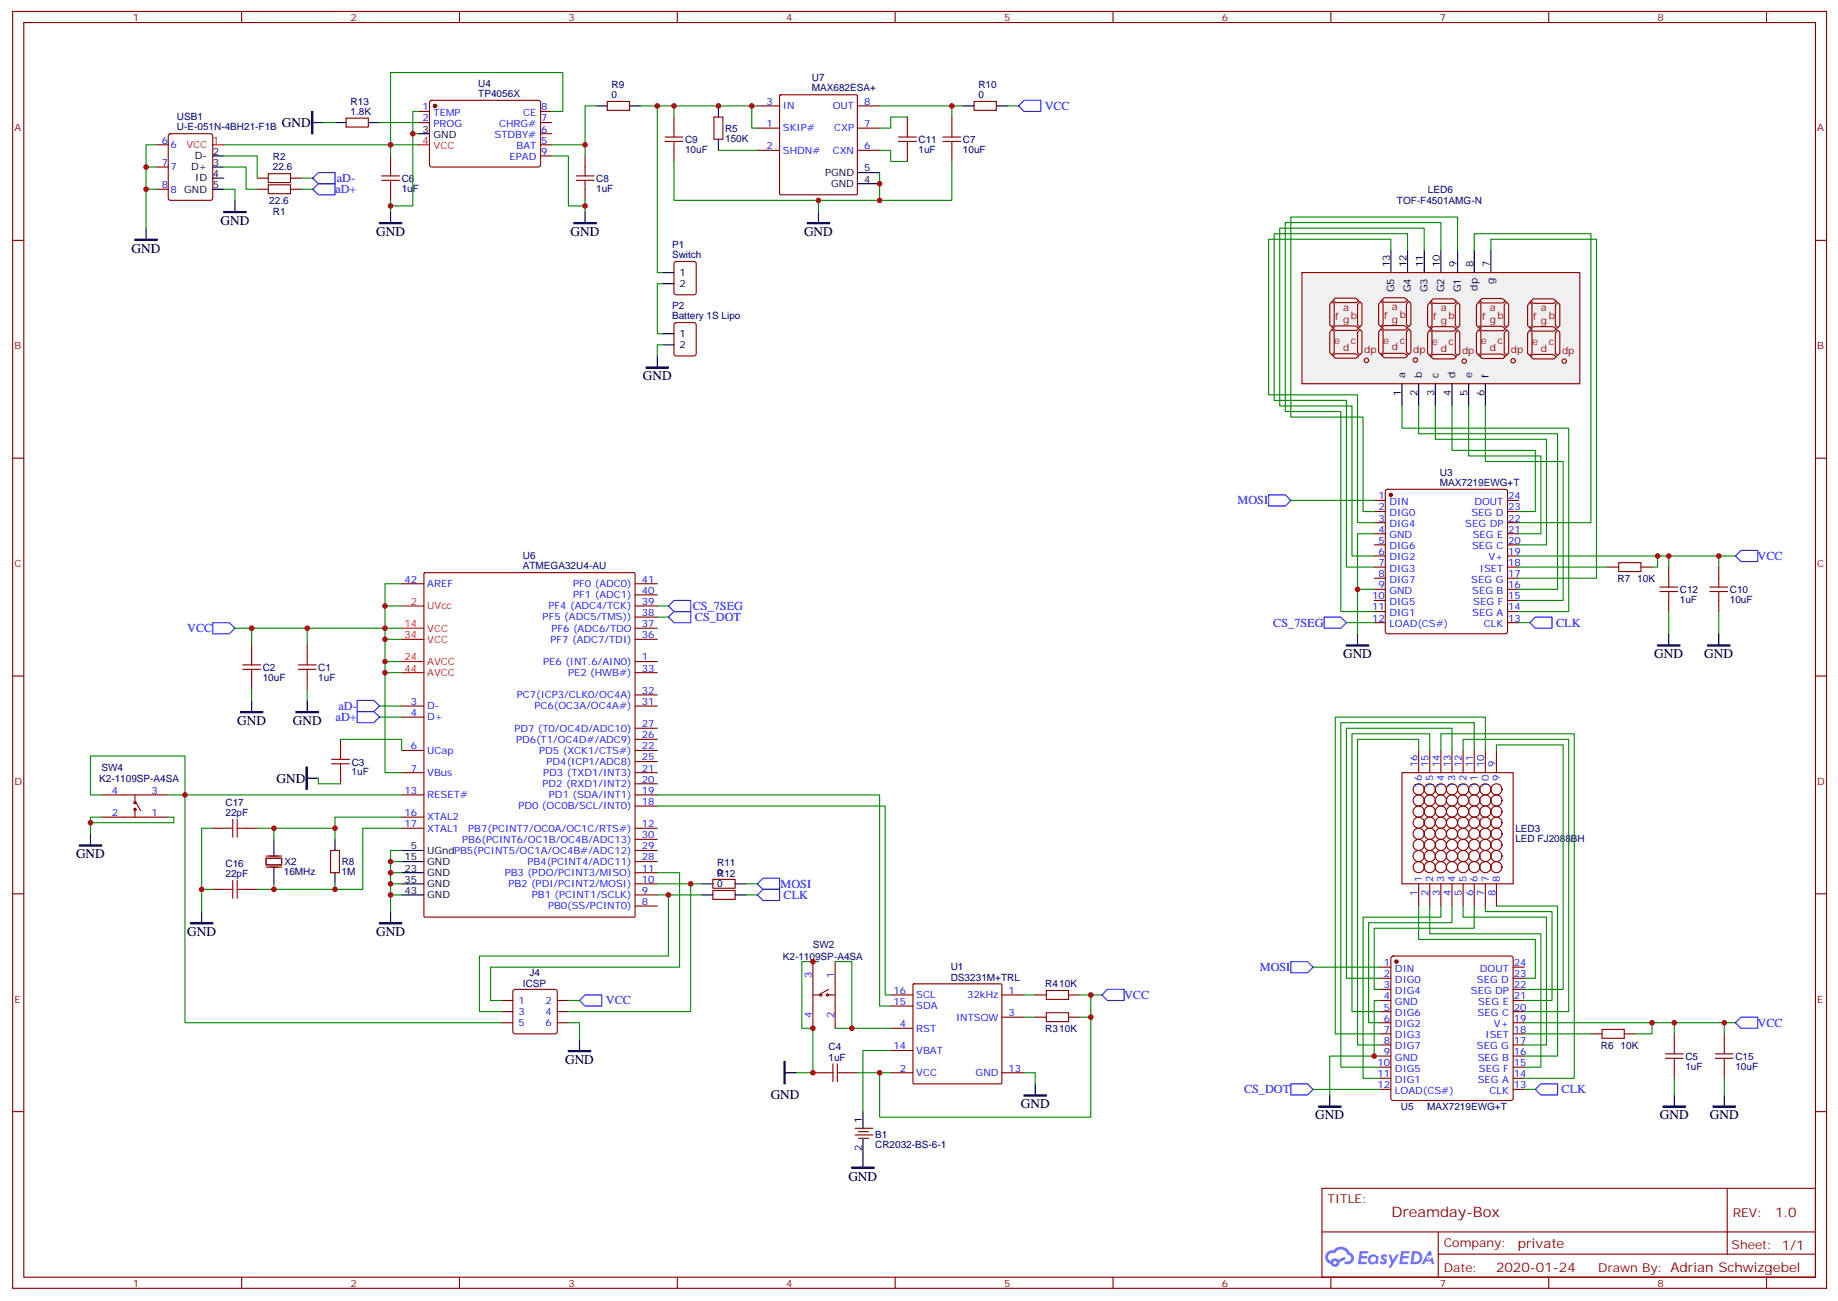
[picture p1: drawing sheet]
<svg xmlns="http://www.w3.org/2000/svg" width="583mm" height="413mm" viewBox="0 0 583 413" stroke-linecap="round" stroke-linejoin="round" font-family="sans-serif">
<g fill="none" stroke="#870000" stroke-width=".35">
<path d="M4 3.6h575.8v405.4h-575.8zM7.5 7.2h568.7v398.2h-568.7zM76.7 3.6v3.6M145.8 3.6v3.6M215 3.6v3.6M284.1 3.6v3.6M353.3 3.6v3.6M422.4 3.6v3.6M491.6 3.6v3.6M560.7 3.6v3.6M81.6 56.6h3.6M85.2 58.7h7v2.8h-7z"/>
<path d="M85.2 55.1h7v2.9h-7zM92.2 56.6h3.5M4 76.3h3.5M81.6 60.1h3.6M92.2 60.1h3.5M576.2 76.3h3.6M4 145.5h3.5M436.2 158.9h3.5M439.9 155.5l.5-.2h37.4l.5 .2 .2 .5v44.5l-.2 .5-.5 .2h-37.4l-.5-.2-.2-.5v-44.5zM478.5 158.9h3.5M576.2 145.5h3.6M436.2 162.4h3.5"/>
<path d="M436.2 165.9h3.5M436.2 169.4h3.5M436.2 173h3.5M436.2 176.5h3.5M478.5 162.4h3.5M478.5 165.9h3.5M478.5 169.4h3.5M478.5 173h3.5M478.5 176.5h3.5M436.2 180h3.5M436.2 183.6h3.5M436.2 187.1h3.5"/>
<path d="M436.2 190.6h3.5M436.2 194.1h3.5M436.2 197.7h3.5M478.5 180h3.5M478.5 183.6h3.5M478.5 187.1h3.5M478.5 190.6h3.5M478.5 194.1h3.5M478.5 197.7h3.5M4 214.6h3.5M576.2 214.6h3.6M450.3 238.2v7.1"/>
<path d="M453.8 238.2v7.1M457.3 238.2v7.1M460.9 238.2v7.1M464.4 238.2v7.1M467.9 238.2v7.1M471.5 238.2v7.1M475 238.2v7.1M445 245.3h35.3v35.3h-35.3zM4 283.7h3.5M450.3 280.6v7M453.8 280.6v7M457.3 280.6v7"/>
<path d="M460.9 280.6v7M464.4 280.6v7M467.9 280.6v7M471.5 280.6v7M475 280.6v7M576.2 283.7h3.6M258 305.3v21.1M258 315.8h2.5M262.6 315.8h2.5M263 314.1l-2.5 1.4M265.1 305.3v21.1M282.7 315.8h7.1"/>
<path d="M282.7 319.4h7.1M289.8 312.5l.3-.2h27.5l.3 .2 .1 31.2-.2 .3-27.7 .1-.3-.2zM318 315.8h7M328.6 315.8h3.5M332.1 314.4h7.1v2.9h-7.1zM339.2 315.8h3.5M264.4 337.7v5.7M265.8 337.7v5.7M282.7 326.4h7.1M282.7 333.5h7.1M318 322.9h7M328.6 322.9h3.5"/>
<path d="M332.1 321.5h7.1v2.8h-7.1zM339.2 322.9h3.5M4 352.9h3.5M258 340.5h6.4M265.8 340.5h6.3M282.7 340.5h7.1M318 340.5h7M576.2 352.9h3.6M419.6 377.2h156.6v28.2h-156.6zM548.2 377.2v20.9M419.6 391.1h156.5M456.5 398.1h119.6"/>
<path d="M456.5 391.1v14.1M76.7 405.4v3.6M145.8 405.4v3.6M215 405.4v3.6M284.1 405.4v3.6M353.3 405.4v3.6M422.4 405.4v3.6M491.6 405.4v3.6M560.7 405.4v3.6"/>
<circle cx="450.3" cy="254.1" r="1.76"/>
<circle cx="450.3" cy="250.6" r="1.76"/>
<circle cx="450.3" cy="257.6" r="1.76"/>
<circle cx="453.8" cy="254.1" r="1.76"/>
<circle cx="453.8" cy="257.6" r="1.76"/>
<circle cx="453.8" cy="250.6" r="1.76"/>
<circle cx="457.3" cy="254.1" r="1.76"/>
<circle cx="457.3" cy="257.6" r="1.76"/>
<circle cx="457.3" cy="250.6" r="1.76"/>
<circle cx="460.9" cy="257.6" r="1.76"/>
<circle cx="460.9" cy="250.6" r="1.76"/>
<circle cx="460.9" cy="254.1" r="1.76"/>
<circle cx="464.4" cy="250.6" r="1.76"/>
<circle cx="464.4" cy="257.6" r="1.76"/>
<circle cx="464.4" cy="254.1" r="1.76"/>
<circle cx="467.9" cy="250.6" r="1.76"/>
<circle cx="467.9" cy="257.6" r="1.76"/>
<circle cx="467.9" cy="254.1" r="1.76"/>
<circle cx="471.5" cy="254.1" r="1.76"/>
<circle cx="471.5" cy="257.6" r="1.76"/>
<circle cx="471.5" cy="250.6" r="1.76"/>
<circle cx="475" cy="254.1" r="1.76"/>
<circle cx="475" cy="257.6" r="1.76"/>
<circle cx="475" cy="250.6" r="1.76"/>
<circle cx="450.3" cy="275.3" r="1.76"/>
<circle cx="450.3" cy="268.2" r="1.76"/>
<circle cx="450.3" cy="271.7" r="1.76"/>
<circle cx="450.3" cy="261.2" r="1.76"/>
<circle cx="450.3" cy="264.7" r="1.76"/>
<circle cx="453.8" cy="275.3" r="1.76"/>
<circle cx="453.8" cy="271.7" r="1.76"/>
<circle cx="453.8" cy="261.2" r="1.76"/>
<circle cx="453.8" cy="264.7" r="1.76"/>
<circle cx="453.8" cy="268.2" r="1.76"/>
<circle cx="457.3" cy="268.2" r="1.76"/>
<circle cx="457.3" cy="275.3" r="1.76"/>
<circle cx="457.3" cy="271.7" r="1.76"/>
<circle cx="457.3" cy="261.2" r="1.76"/>
<circle cx="457.3" cy="264.7" r="1.76"/>
<circle cx="460.9" cy="261.2" r="1.76"/>
<circle cx="460.9" cy="275.3" r="1.76"/>
<circle cx="460.9" cy="268.2" r="1.76"/>
<circle cx="460.9" cy="264.7" r="1.76"/>
<circle cx="460.9" cy="271.7" r="1.76"/>
<circle cx="464.4" cy="264.7" r="1.76"/>
<circle cx="464.4" cy="268.2" r="1.76"/>
<circle cx="464.4" cy="275.3" r="1.76"/>
<circle cx="464.4" cy="271.7" r="1.76"/>
<circle cx="464.4" cy="261.2" r="1.76"/>
<circle cx="467.9" cy="264.7" r="1.76"/>
<circle cx="467.9" cy="261.2" r="1.76"/>
<circle cx="467.9" cy="268.2" r="1.76"/>
<circle cx="467.9" cy="275.3" r="1.76"/>
<circle cx="467.9" cy="271.7" r="1.76"/>
<circle cx="471.5" cy="275.3" r="1.76"/>
<circle cx="471.5" cy="268.2" r="1.76"/>
<circle cx="471.5" cy="271.7" r="1.76"/>
<circle cx="471.5" cy="261.2" r="1.76"/>
<circle cx="471.5" cy="264.7" r="1.76"/>
<circle cx="475" cy="264.7" r="1.76"/>
<circle cx="475" cy="271.7" r="1.76"/>
<circle cx="475" cy="268.2" r="1.76"/>
<circle cx="475" cy="275.3" r="1.76"/>
<circle cx="475" cy="261.2" r="1.76"/>
<circle cx="260.5" cy="315.8" r=".35"/>
<circle cx="262.6" cy="315.8" r=".35"/>
</g>
<circle cx="441.5" cy="157.1" r=".53" fill="#870000" stroke="#870000" stroke-width=".35"/>
<g fill="#5487ff">
<path d="M438.6 398.4a1.22 1.22 0 0 1 1.7 .3l-.4 .5a.47 .47 0 0 0-.3-.4 .47 .47 0 0 0-.5 .2l.1 .3a1.14 1.14 0 0 1 .8 1.7 1.14 1.14 0 0 1-1.9 0l-.2-.2 .5-.5 .7 .4a.29 .29 0 0 0 .3-.3 .29 .29 0 0 0-.2-.3 1.04 1.04 0 0 1-.6-1.7z"/>
<path d="M431.6 397.2h2.3l.4 .1-.2 .5-1.8 .1-.1 .9h1.5l.3 .3-.4 .4h-1.5l-.2 1.1h1.7l.2 .3-.2 .4h-2.6z"/>
<path d="M444.7 397.2l2.7 .1-.1 .5-1.8 .1-.2 .9h1.6l.3 .3-.4 .4h-1.6l-.1 1.1h1.7l.2 .3-.2 .4h-2.7z"/>
<path d="M453.5 397.2h.7l.3 1.2-.6 .3a.69 .69 0 0 0-1 .3 .69 .69 0 0 0 .4 1 .69 .69 0 0 0 .9-.6l.5-.3 .6 2.2h-.8l-.3-.9h-1.7l-.5 .9h-.8z"/>
<path d="M440.7 398.2h.8l.6 1.9 1.1-1.9h.9l-2.6 4.2h-.8l.9-1.5z"/>
<path d="M448.3 397.2l-.6 4.1h1.3a2.11 2.11 0 0 0 2.5-2.1 2.11 2.11 0 0 0-2.5-2zM449 397.9a1.43 1.43 0 0 1 1.6 1.6 1.43 1.43 0 0 1-2 1.1z"/>
<path d="M434.6 398.8a1.54 1.54 0 0 0-.1 2.1 1.54 1.54 0 0 0 2.1 .2l.7 .2 .3-2.3-.6-.3a1.49 1.49 0 0 0-2.4 .1zM434.8 399.8a.95 .95 0 0 1 1.9 0 .95 .95 0 0 1-1.9 0z"/>
<path d="M421.3 397.5a2.18 2.18 0 0 0 1.1 3.8 1.44 1.44 0 0 0 1.6 .9 1.44 1.44 0 0 0 1.2-1.5l2-1-.5-.8-1.9 1a1.47 1.47 0 0 0-2.4 .5 1.39 1.39 0 0 1-.7-2 1.39 1.39 0 0 1 2-.5 2.12 2.12 0 0 1 2.2-1.3 2.12 2.12 0 0 1 1.8 1.7 1.14 1.14 0 0 1 1.1 1.4 1.14 1.14 0 0 1-1.6 .8 .43 .43 0 0 0-.5 .3 .43 .43 0 0 0 .4 .5 1.98 1.98 0 0 0 2.5-1.2 1.98 1.98 0 0 0-1.2-2.5 3.1 3.1 0 0 0-5.3-.7l-.9 .1zM423.2 400.8a.55 .55 0 0 1 1.1 0 .55 .55 0 0 1-1.1 0z"/>
<circle cx="453.5" cy="399.3" r=".26"/>
</g>
<g fill="none" stroke="#870000" stroke-width=".35">
<path d="M132.8 35.4h3.5M132.8 38.9h3.5M136.5 32.1l.5-.2h34.2l.4 .7-.1 20-.6 .4h-34.2l-.4-.7v-19.7zM171.6 35.4h3.5M171.6 38.9h3.5M213.9 37.1v6.4M226.6 37.1h2.8v7.1h-2.8zM240.4 33.6h7M247.5 30.3l.3-.2h24l.3 .2v31.2l-.2 .3h-24.1l-.3-.1zM272.1 33.6h7.1M288 37.1v6.4M121.1 57.3h5.7"/>
<path d="M121.1 55.8h5.7M124 49.5v6.3M124 57.3v6.3M171.6 46h3.5M171.6 42.4h3.5M171.6 49.5h3.5M182.9 57.3h5.6M182.9 55.8h5.6M185.7 49.5v6.3M185.7 57.3v6.3M211.1 44.9h5.6M211.1 43.5h5.6"/>
<path d="M213.9 44.9v6.4M240.4 40.7h7M240.4 47.7h7M272.1 40.7h7.1M272.1 47.7h7.1M285.2 44.9h5.6M285.2 43.5h5.6M288 44.9v6.4M214.2 83.2l.4-.2h5.7l.6 .4 .1 9.5-.5 .6-5.9 .1-.6-.5-.1-9.4zM214.2 102.6l.4-.2h5.7l.6 .4 .1 9.5-.5 .6-5.9 .1-.6-.5-.1-9.4zM526.8 187.8h5.7M526.8 186.4h5.7"/>
<path d="M529.7 180v6.4M529.7 187.8v6.3M437.9 307h3.6M437.9 310.6h3.6M437.9 314.1h3.6M437.9 317.6h3.6M441.7 303.7l.5-.2h37.4l.5 .2 .2 .5v44.5l-.3 .4-.4 .3h-37.4l-.5-.3-.2-.4v-44.5zM480.3 307h3.5M480.3 310.6h3.5M480.3 314.1h3.5M480.3 317.6h3.5M437.9 321.1h3.6"/>
<path d="M437.9 324.7h3.6M437.9 328.2h3.6M437.9 331.7h3.6M437.9 335.2h3.6M437.9 338.8h3.6M480.3 321.1h3.5M480.3 324.7h3.5M480.3 328.2h3.5M480.3 331.7h3.5M480.3 335.2h3.5M480.3 338.8h3.5M528.6 336h5.6"/>
<path d="M528.6 334.5h5.6M531.4 328.2v6.3M531.4 336v6.3M437.9 342.3h3.6M437.9 345.8h3.6M480.3 342.3h3.5M480.3 345.8h3.5"/>
</g>
<g fill="#870000" stroke="#870000" stroke-width=".35">
<circle cx="443.2" cy="305.3" r=".53"/>
<circle cx="138.1" cy="33.6" r=".53"/>
</g>
<path d="M228 33.6v3.5M132.8 42.4h3.5M228 44.2v3.5M272.1 58.3h7.1M272.1 54.8h7.1M210.4 86.5h3.5M210.4 90.1h3.5M210.4 105.9h3.5M210.4 109.5h3.5" fill="none" stroke="#000" stroke-width=".35"/>
<path d="M132.8 46h3.5" fill="none" stroke="#f00" stroke-width=".35"/>
<path d="M413.2 86.5h88.2v35.3h-88.2z" fill="#f0f0f0" stroke="#870000" stroke-width=".35"/>
<g fill="none" stroke="#870000" stroke-width=".35">
<path d="M422.8 95.7l.7 .7v6.7l-.7 .7-.7-.7v-6.3zM423.1 95.4l.7-.7h6.4l1 .7-.7 .7h-6.7zM431.6 95.7l.7 .7v6.7l-.7 .7-.7-.7v-6.3zM438.3 95.6l.7 .7v6.7l-.7 .7-.7-.7v-6.4zM438.6 95.2l.7-.7h6.4l1.1 .7-.7 .7h-6.8zM447.1 95.6l.7 .7v6.7l-.7 .7-.7-.7v-6.4zM453.8 95.9l.7 .7v6.7l-.7 .8-.7-.8v-6.3zM454.2 95.6l.7-.7h6.3l1.1 .7-.7 .7h-6.7zM462.6 95.9l.7 .7v6.7l-.7 .8-.7-.8v-6.3zM469.3 95.8l.7 .7v6.7l-.7 .7-.7-.7v-6.3zM469.7 95.5l.7-.7h6.3l1.1 .7-.7 .7h-6.7zM478.2 95.8l.7 .7v6.7l-.7 .7-.8-.7v-6.3z"/>
<path d="M485.6 95.9l.7 .7v6.7l-.7 .8-.7-.8v-6.3zM485.9 95.6l.7-.7h6.4l1 .7-.7 .7h-6.7zM494.4 95.9l.7 .7v6.7l-.7 .8-.7-.8v-6.3zM422.8 104.5l.7 .7v6.7l-.7 .7-.7-.7v-6.3zM423.1 104.2l.7-.7h6.4l1 .7-.7 .7h-6.7zM423.1 113l.7-.7h6.4l1 .7-.7 .7h-6.7zM431.6 104.5l.7 .7v6.7l-.7 .7-.7-.7v-6.3zM438.3 104.4l.7 .7v6.7l-.7 .7-.7-.7v-6.3zM438.6 104.1l.7-.8h6.4l1.1 .8-.7 .7h-6.8zM439.3 112.2h6.4l1.1 .7-.7 .7h-6.8l-.7-.7zM447.1 104.4l.7 .7v6.7l-.7 .7-.7-.7v-6.3zM453.8 104.8l.7 .7v6.7l-.7 .7-.7-.7v-6.4z"/>
<path d="M454.2 104.4l.7-.7h6.3l1.1 .7-.7 .7h-6.7zM454.2 113.2l.7-.7h6.3l1.1 .7-.7 .7h-6.7zM462.6 104.8l.7 .7v6.7l-.7 .7-.7-.7v-6.4zM469.3 104.6l.7 .7v6.7l-.7 .8-.7-.8v-6.3zM469.7 104.3l.7-.7h6.3l1.1 .7-.7 .7h-6.7zM469.7 113.1l.7-.7h6.3l1.1 .7-.7 .7h-6.7zM478.2 104.6l.7 .7v6.7l-.7 .8-.8-.8v-6.3zM485.6 104.8l.7 .7v6.7l-.7 .7-.7-.7v-6.4zM485.9 104.4l.7-.7h6.4l1 .7-.7 .7h-6.7zM485.9 113.2l.7-.7h6.4l1 .7-.7 .7h-6.7zM494.4 104.8l.7 .7v6.7l-.7 .7-.7-.7v-6.4z"/>
</g>
<g fill="#f0f0f0" stroke="#870000" stroke-width=".35">
<circle cx="433.7" cy="114.4" r=".71"/>
<circle cx="449.2" cy="114.3" r=".71"/>
<circle cx="464.7" cy="114.6" r=".71"/>
<circle cx="480.3" cy="114.5" r=".71"/>
<circle cx="496.5" cy="114.6" r=".71"/>
</g>
<g fill="none" stroke="#000" stroke-width=".35">
<path d="M99.3 38.9h3.5M106.3 38.9h3.6M116.9 38.9h3.5M189.2 33.6h3.6M199.8 33.6h3.5M305.6 33.6h3.6M316.2 33.6h3.6M67.5 49.5h3.5M67.5 53h3.5M67.5 56.6h3.5M46.4 72.4v3.6M67.5 60.1h3.5"/>
<path d="M74.6 63.6v3.5M124 67.1v3.6M185.7 67.1v3.6M259.8 67.1v3.6M441.5 79.5v7M446.8 79.5v7M452 79.5v7M457.3 79.5v7M462.6 79.5v7M467.9 79.5v7M473.2 79.5v7M208.6 113v3.5"/>
<path d="M445 121.8v7.1M450.3 121.8v7.1M455.6 121.8v7.1M460.9 121.8v7.1M466.2 121.8v7.1M471.5 121.8v7.1M430.9 201.2v3.5M529.7 201.2v3.5M545.5 201.2v3.5M79.9 222.4v3.5M97.5 222.4v3.5M97.5 247.1h3.5"/>
<path d="M28.7 264.7v3.5M86.9 266.5v5.2M86.9 275.3v5.3M106.3 266.5v3.5M106.3 277v3.6M127.5 277h7M127.5 273.5h7M127.5 270h7M64 289.4v3.5M124 289.4v3.5M127.5 280.6h7M127.5 284.1h7"/>
<path d="M222.7 280.6h3.6M222.7 284.1h3.6M233.3 280.6h3.6M233.3 284.1h3.6M183.9 330v3.5M249.2 340.5h3.5M273.9 352.9v5.3M328.6 344.1v3.5M422.1 347.6v3.5M531.4 347.6v3.5M547.3 347.6v3.5M273.9 361.7v8.8"/>
</g>
<g fill="none" stroke="#870000" stroke-width=".35">
<path d="M109.9 37.5h7v2.8h-7zM192.8 32.2h7v2.8h-7zM302.1 37.1v6.4M309.2 32.2h7v2.8h-7zM49.9 46h3.5M49.9 53h3.5M53.6 42.6l.5-.2h12.7l.7 .5v20l-.4 .7h-13l-.6-.5-.1-20zM299.3 44.9h5.6M299.3 43.5h5.6M302.1 44.9v6.4M49.9 60.1h3.5M513.8 178.6h7v2.8h-7z"/>
<path d="M127.5 185.3h7M134.6 182l.3-.2h66.3l.3 .2 .1 108.8-.2 .3h-66.5l-.3-.1zM201.6 185.3h7M201.6 188.8h7M201.6 192.4h7M201.6 195.9h7M201.6 199.4h7M510.3 180h3.5M520.8 180h3.6M542.7 187.8h5.7M542.7 186.4h5.7M545.5 180v6.4"/>
<path d="M545.5 187.8v6.3M77 212.5h5.7M77 211.1h5.7M79.9 204.7v6.4M79.9 212.5v6.3M94.7 212.5h5.6M94.7 211.1h5.6M97.5 204.7v6.4M97.5 212.5v6.3M201.6 213.5h7M201.6 210h7M201.6 203h7"/>
<path d="M108.1 234.7v6.4M127.5 224.1h7M127.5 238.2h7M127.5 227.6h7M201.6 224.1h7M201.6 220.6h7M201.6 238.2h7M201.6 234.7h7M201.6 231.2h7M32.2 252.3h21.2M32.2 259.4h21.2M42.8 252.3v2.5"/>
<path d="M42.8 256.9v2.5M43.2 254.8l1.4 2.5M105.3 241.1h5.6M105.3 242.5h5.6M108.1 242.5v6.3M127.5 252.3h7M127.5 245.3h7M127.5 259.4h7M201.6 255.9h7M201.6 252.3h7M201.6 248.8h7M201.6 245.3h7"/>
<path d="M201.6 241.8h7M67.5 262.9h3.5M78.1 262.9h3.5M104.9 270h2.8v7h-2.8zM127.5 262.9h7M201.6 262.9h7M201.6 277h7M201.6 273.5h7M201.6 270h7M201.6 266.5h7M226.3 279.2h7v2.8h-7zM67.5 282.3h3.5"/>
<path d="M78.1 282.3h3.5M201.6 287.6h7M201.6 284.1h7M201.6 280.6h7M226.3 282.7h7v2.8h-7zM159.2 317.6h3.6M163 314.3l.5-.2h12.7l.5 .2 .2 .5v12.7l-.3 .5-.4 .2h-12.7l-.5-.2-.2-.5v-12.7zM176.9 317.6h3.5M159.2 321.1h3.6M159.2 324.7h3.6M176.9 321.1h3.5M176.9 324.7h3.5"/>
<path d="M505 328.2h3.5M508.5 326.8h7v2.8h-7zM515.5 328.2h3.6M544.5 336h5.6M544.5 334.5h5.6M547.3 328.2v6.3M547.3 336v6.3M271.4 358.2h5.7M272.5 359.2h3.2M271.4 360.3h5.7M272.5 361.4h3.2"/>
<circle cx="42.8" cy="254.8" r=".35"/>
<circle cx="42.8" cy="256.9" r=".35"/>
</g>
<path d="M67.5 46h3.5M127.5 192.4h7M127.5 199.4h7M127.5 203h7M127.5 210h7M127.5 213.5h7" fill="none" stroke="#f00" stroke-width=".35"/>
<path d="M71 262.9h2.9M73.9 260.1v5.6M73.9 279.5v5.7M75.3 260.1v5.6M75.3 279.5v5.7M75.3 262.9h2.8M71 282.3h2.9M75.3 282.3h2.8" fill="none" stroke="#a10000" stroke-width=".35"/>
<path d="M84.5 272.5h4.9v2.1h-4.9zM84.5 275.3h4.9M84.5 271.7h4.9" fill="none" stroke="#871200" stroke-width=".35"/>
<g fill="#000" stroke="#000" stroke-width=".35">
<path d="M98.9 35.4h.4v7h-.4zM42.8 76h7.1v.3h-7.1zM71 67.1h7.1v.4h-7.1zM120.4 70.7h7.1v.3h-7.1zM182.2 70.7h7v.3h-7zM256.3 70.7h7v.3h-7zM205.1 116.5h7.1v.4h-7.1zM427.4 204.7h7v.4h-7zM526.1 204.7h7.1v.4h-7.1zM542 204.7h7.1v.4h-7.1zM76.3 225.9h7.1v.3h-7.1zM94 225.9h7v.3h-7z"/>
<path d="M97.2 243.5h.3v7.1h-.3zM25.2 268.2h7v.4h-7zM60.5 292.9h7v.4h-7zM120.4 292.9h7.1v.4h-7.1zM180.4 333.5h7.1v.3h-7.1zM248.8 337h.4v7.1h-.4zM325 347.6h7.1v.3h-7.1zM418.5 351.1h7.1v.4h-7.1zM527.9 351.1h7.1v.4h-7.1zM543.8 351.1h7v.4h-7zM270.4 370.5h7v.4h-7z"/>
</g>
<g fill="none" stroke="#00f" stroke-width=".35">
<path d="M323.3 33.6l1.7-1.7h5.3v3.5h-5.3zM101 54.8h5.3v3.5h-5.3l-1.7-1.7zM101 58.3h5.3v3.5h-5.3l-1.7-1.7zM402.7 157.1h5.3l1.7 1.8-1.7 1.7h-5.3zM550.8 176.5l1.8-1.8h5.3v3.6h-5.3zM67.5 197.7h5.3l1.8 1.7-1.8 1.8h-5.3zM212.2 192.4l1.7-1.8h5.3v3.5h-5.3zM213.9 194.1h5.3v3.6h-5.3l-1.7-1.8zM420.3 195.9h5.3l1.8 1.8-1.8 1.7h-5.3zM485.6 197.7l1.7-1.8h5.3v3.5h-5.3zM113.4 225.9h5.3l1.7 1.7-1.7 1.8h-5.3zM113.4 222.4h5.3l1.7 1.7-1.7 1.8h-5.3z"/>
<path d="M240.4 280.6l1.7-1.8h5.3v3.5h-5.3zM240.4 284.1l1.7-1.8h5.3v3.6h-5.3zM183.9 317.6l1.8-1.8h5.3v3.6h-5.3zM351.5 314.1h5.3v3.5h-5.3l-1.8-1.8zM409.7 305.3h5.3l1.8 1.7-1.8 1.8h-5.3zM550.8 324.7l1.8-1.8h5.3v3.5h-5.3zM409.7 344.1h5.3l1.8 1.7-1.8 1.8h-5.3zM487.3 345.8l1.8-1.7h5.3v3.5h-5.3z"/>
</g>
<g fill="none" stroke="#008700" stroke-width=".35">
<path d="M102.8 38.9h3.5M120.4 38.9h12.4M132.8 35.4h-1.8v7M175.1 35.4h3.5v-12.4h-54.6v23h-53M189.2 33.6h-3.5v12.4M203.3 33.6h5.3M213.9 33.6h-5.3v52.9h1.8M238.6 33.6h-24.7v3.5M240.4 33.6h-1.8v7.1h1.8M279.2 33.6h22.9v3.5M288 37.1h-5.3v3.6h-3.5M302.1 33.6h3.5"/>
<path d="M319.8 33.6h3.5M46.4 53h3.5M49.9 46h-3.5v26.4M71 49.5h10.6v7.1M71 53h7.1v7.1h3.5M95.7 56.6h3.6M132.8 46h-8.8v3.5M132.8 42.4h-1.8v23h-7M175.1 46h10.6v3.5M175.1 49.5h5.3v15.9h5.3M213.9 51.3v12.3h88.2v-12.3M228 47.7h12.4"/>
<path d="M279.2 54.8v8.8M279.2 47.7h3.5v3.6h5.3M46.4 60.1h3.5M71 60.1h3.6v3.5M95.7 60.1h3.6M124 63.6v3.5M185.7 63.6v3.5M259.8 63.6v3.5M441.5 79.5v-3.5h-38.8v49.3h28.2v40.6h5.3M446.8 79.5v-5.3h-42.4v52.9h23v52.9h8.8M452 79.5v-7.1h-45.8v56.5h22.9v47.6h7.1M457.3 79.5v-8.8h-49.3v59.9h17.6v63.5h10.6"/>
<path d="M462.6 79.5v-10.6h-52.9v63.5h22.9v30h3.6M467.9 79.5v-5.3h37.1v91.7h-23M473.2 79.5v-3.5h33.5v107.6h-24.7M210.4 90.1h-1.8v15.8h1.8M210.4 109.5h-1.8v3.5M445 128.9v7h52.9v58.2h-15.9M450.3 128.9v8.8h44.1v49.4h-12.4M455.6 128.9v10.6h35.3v33.5h-8.9M460.9 128.9v14.1h26.4v19.4h-5.3M466.2 128.9v15.8h22.9v24.7h-7.1M471.5 128.9v17.6h24.6v44.1h-14.1M409.7 158.9h26.5"/>
<path d="M436.2 169.4h-5.3v17.7M482 176.5h47.7v3.5M526.1 176.5v3.5h-1.7M529.7 176.5h15.8v3.5M545.5 176.5h5.3M74.6 199.4h5.3M97.5 199.4h-17.6v5.3M127.5 199.4h-30v5.3M127.5 192.4h-5.3v10.6h5.3M127.5 185.3h-5.3v7.1M208.6 192.4h3.6M208.6 195.9h3.6"/>
<path d="M427.4 197.7h8.8M436.2 187.1h-5.3v14.1M482 197.7h3.6M482 180h28.3M529.7 194.1v7.1M545.5 194.1v7.1M79.9 218.8v3.6M97.5 218.8v3.6M122.2 203v7h5.3M122.2 210v3.5h5.3M122.2 213.5v31.8h5.3M108.1 234.7h19.4v3.5"/>
<path d="M120.4 224.1h7.1M120.4 227.6h7.1M450.3 238.2v-3.5h-19.4v97h7M453.8 238.2v-5.3h-24.7v88.2h8.8M457.3 238.2v-5.3h42.4v109.4h-15.9M460.9 238.2v-7h-33.5v79.4h10.5M464.4 238.2v-3.5h33.5v86.4h-14.1M467.9 238.2v-8.8h-42.3v109.4h12.3M471.5 238.2v-10.6h-47.7v100.6h14.1M475 238.2v-1.7h21.1v77.6h-12.3M32.2 252.3h-3.5v-12.3h30v84.7h100.5M32.2 259.4h-3.5v5.3"/>
<path d="M53.4 259.4h1.8v1.8h-26.5M53.4 252.3h74.1M101 247.1v1.7h7.1M127.5 259.4h-21.2v7.1M208.6 255.9h72.4v59.9h1.7M208.6 252.3h70.6v67.1h3.5M67.5 262.9h-3.5v19.4h3.5M81.6 262.9h24.7M86.9 262.9v3.6M127.5 277h-3.5v3.6M127.5 273.5h-3.5v3.5M127.5 270h-3.5v3.5"/>
<path d="M127.5 262.9h-12.4v19.4h-8.8v-1.7M208.6 277h7.1v30h-60v10.6h3.5M64 282.3v7.1M86.9 280.6v1.7h-5.3M86.9 282.3h19.4M127.5 284.1h-3.5v5.3M127.5 280.6h-3.5v3.5M208.6 280.6h14.1M208.6 284.1h14.1M212.2 284.1v19.4h-60v17.6h7M219.2 280.6v40.5h-38.8M236.9 280.6h3.5"/>
<path d="M236.9 284.1h3.5M450.3 287.6v10.6h37v12.4h-3.5M453.8 287.6v8.8h35.3v42.4h-5.3M457.3 287.6v3.5h-24.7v51.2h5.3M460.9 287.6v5.3h-26.5v31.8h3.5M464.4 287.6v3.5h26.5v40.6h-7.1M467.9 287.6v7.1h-31.7v19.4h1.7M471.5 287.6v1.8h21.1v28.2h-8.8M475 287.6h19.4v47.6h-10.6M180.4 317.6h3.5M259.8 305.3h-5.3v21.1h3.5v14.1h-5.3M265.1 305.3h5.3v21.1"/>
<path d="M325 315.8h3.6M342.7 315.8h3.5v7.1h-3.5M346.2 315.8h3.5M416.8 307h21.1M437.9 317.6h-1.7v17.6M180.4 324.7h3.5v5.3M265.1 326.4h17.6M282.7 333.5h-8.8v19.4M325 322.9h3.6M346.2 322.9v31.7h-67v-14.1h-7.1M437.9 335.2h-15.8v12.4M483.8 324.7h63.5v3.5"/>
<path d="M483.8 328.2h21.2M524.4 324.7v3.5h-5.3M531.4 324.7v3.5M547.3 324.7h3.5M279.2 340.5h3.5M325 340.5h3.6v3.6M416.8 345.8h21.1M483.8 345.8h3.5M531.4 342.3v5.3M547.3 342.3v5.3"/>
</g>
<g fill="#c00">
<circle cx="46.4" cy="60.1" r=".88"/>
<circle cx="86.9" cy="262.9" r=".88"/>
<circle cx="106.3" cy="262.9" r=".88"/>
<circle cx="58.7" cy="252.3" r=".88"/>
<circle cx="28.7" cy="261.2" r=".88"/>
<circle cx="547.3" cy="324.7" r=".88"/>
<circle cx="270.4" cy="326.4" r=".88"/>
<circle cx="526.1" cy="176.5" r=".88"/>
<circle cx="524.4" cy="324.7" r=".88"/>
<circle cx="122.2" cy="213.5" r=".88"/>
<circle cx="122.2" cy="210" r=".88"/>
<circle cx="122.2" cy="203" r=".88"/>
<circle cx="124" cy="277" r=".88"/>
<circle cx="124" cy="284.1" r=".88"/>
<circle cx="212.2" cy="284.1" r=".88"/>
<circle cx="436.2" cy="335.2" r=".88"/>
<circle cx="529.7" cy="176.5" r=".88"/>
<circle cx="208.6" cy="33.6" r=".88"/>
<circle cx="213.9" cy="33.6" r=".88"/>
<circle cx="228" cy="33.6" r=".88"/>
<circle cx="346.2" cy="315.8" r=".88"/>
<circle cx="185.7" cy="65.4" r=".88"/>
<circle cx="131" cy="42.4" r=".88"/>
<circle cx="124" cy="46" r=".88"/>
<circle cx="531.4" cy="324.7" r=".88"/>
<circle cx="124" cy="65.4" r=".88"/>
<circle cx="259.8" cy="63.6" r=".88"/>
<circle cx="279.2" cy="63.6" r=".88"/>
<circle cx="279.2" cy="58.3" r=".88"/>
<circle cx="238.6" cy="33.6" r=".88"/>
<circle cx="185.7" cy="46" r=".88"/>
<circle cx="302.1" cy="33.6" r=".88"/>
<circle cx="279.2" cy="340.5" r=".88"/>
<circle cx="346.2" cy="322.9" r=".88"/>
<circle cx="430.9" cy="187.1" r=".88"/>
<circle cx="219.2" cy="280.6" r=".88"/>
<circle cx="97.5" cy="199.4" r=".88"/>
<circle cx="124" cy="280.6" r=".88"/>
<circle cx="124" cy="273.5" r=".88"/>
<circle cx="122.2" cy="199.4" r=".88"/>
<circle cx="79.9" cy="199.4" r=".88"/>
<circle cx="258" cy="305.3" r=".88"/>
<circle cx="258" cy="326.4" r=".88"/>
<circle cx="258" cy="340.5" r=".88"/>
<circle cx="122.2" cy="192.4" r=".88"/>
<circle cx="545.5" cy="176.5" r=".88"/>
<circle cx="64" cy="282.3" r=".88"/>
<circle cx="86.9" cy="282.3" r=".88"/>
<circle cx="106.3" cy="282.3" r=".88"/>
<circle cx="46.4" cy="53" r=".88"/>
</g>
<text font-size="4.6" fill="#800" x="441.7" y="386.3">Dreamday-Box</text>
<g font-size="4.2">
<text x="89.5" y="40.3">GND</text>
<text x="70" y="71.4">GND</text>
<text x="119.4" y="74.9">GND</text>
<text x="181.1" y="74.9">GND</text>
<text x="255.2" y="74.9">GND</text>
<text x="41.8" y="80.2">GND</text>
<text x="204" y="120.8">GND</text>
<text x="426.3" y="209">GND</text>
<text x="525.1" y="209">GND</text>
<text x="540.9" y="209">GND</text>
<text x="75.3" y="230.1">GND</text>
<text x="92.9" y="230.1">GND</text>
<text x="87.8" y="248.5">GND</text>
<text x="24.1" y="272.5">GND</text>
<text x="59.4" y="297.1">GND</text>
<text x="119.4" y="297.1">GND</text>
<text x="179.4" y="337.8">GND</text>
<text x="244.6" y="349">GND</text>
<text x="324" y="351.8">GND</text>
<text x="417.5" y="355.4">GND</text>
<text x="526.8" y="355.4">GND</text>
<text x="542.7" y="355.4">GND</text>
<text x="269.3" y="374.8">GND</text>
</g>
<g font-size="4.2" fill="#800">
<text x="563.4" y="386.5">1.0</text>
<text x="481.8" y="396">private</text>
<text x="474.8" y="403.9">2020-01-24</text>
</g>
<g font-size="3.9" fill="#00f">
<text x="331.6" y="34.9">VCC</text>
<text x="106.9" y="57.8">aD-</text>
<text x="106.4" y="61.3">aD+</text>
<text x="392.8" y="160.1">MOSI</text>
<text x="557.9" y="177.7">VCC</text>
<text x="219.9" y="193.6">CS_7SEG</text>
<text x="220.6" y="197.1">CS_DOT</text>
<text x="59.4" y="200.7">VCC</text>
<text x="404.2" y="198.9">CS_7SEG</text>
<text x="493.9" y="198.9">CLK</text>
<text x="107.4" y="225.4">aD-</text>
<text x="106.5" y="228.9">aD+</text>
<text x="247.8" y="281.8">MOSI</text>
<text x="248.7" y="285.4">CLK</text>
<text x="399.9" y="308.3">MOSI</text>
<text x="356.8" y="317.1">VCC</text>
<text x="192.3" y="318.8">VCC</text>
<text x="557.9" y="325.9">VCC</text>
<text x="394.9" y="347.1">CS_DOT</text>
<text x="495.7" y="347.1">CLK</text>
</g>
<g font-size="3.9" fill="#800">
<text x="421.4" y="381.8">TITLE:</text>
<text x="550" y="386.5">REV:</text>
<text x="458.3" y="396">Company:</text>
<text x="549.6" y="396.6">Sheet: 1/1</text>
<text x="458.3" y="403.7">Date:</text>
<text x="507.3" y="403.8">Drawn By: Adrian Schwizgebel</text>
</g>
<g font-size="3.2" fill="#800">
<text x="42.1" y="6.6">1</text>
<text x="111.3" y="6.6">2</text>
<text x="180.4" y="6.6">3</text>
<text x="249.6" y="6.6">4</text>
<text x="318.7" y="6.6">5</text>
<text x="387.8" y="6.6">6</text>
<text x="457" y="6.6">7</text>
<text x="526.1" y="6.6">8</text>
<text x="4.6" y="41.7">A</text>
<text x="576.8" y="41.7">A</text>
<text x="423.8" y="101.5">f</text>
<text x="426.3" y="98.7">a</text>
<text x="428.8" y="101.1">b</text>
<text x="439.3" y="101.4">f</text>
<text x="441.8" y="98.5">a</text>
<text x="444.3" y="101">b</text>
<text x="454.9" y="101.7">f</text>
<text x="457.3" y="98.9">a</text>
<text x="459.8" y="101.4">b</text>
<text x="470.4" y="101.6">f</text>
<text x="472.9" y="98.8">a</text>
<text x="475.3" y="101.2">b</text>
<text x="486.6" y="101.7">f</text>
<text x="489.1" y="98.9">a</text>
<text x="491.6" y="101.4">b</text>
<text x="426.3" y="102.5">g</text>
<text x="441.8" y="102.4">g</text>
<text x="457.3" y="102.8">g</text>
<text x="472.9" y="102.6">g</text>
<text x="489.1" y="102.8">g</text>
<text x="4.6" y="110.9">B</text>
<text x="423.5" y="109.2">e</text>
<text x="426.3" y="111.4">d</text>
<text x="428.8" y="109.2">c</text>
<text x="433" y="112.1">dp</text>
<text x="439" y="109.1">e</text>
<text x="441.8" y="111.2">d</text>
<text x="444.3" y="109.1">c</text>
<text x="448.5" y="111.9">dp</text>
<text x="454.5" y="109.5">e</text>
<text x="457.3" y="111.6">d</text>
<text x="459.8" y="109.5">c</text>
<text x="464" y="112.3">dp</text>
<text x="470" y="109.3">e</text>
<text x="472.9" y="111.5">d</text>
<text x="475.3" y="109.3">c</text>
<text x="479.6" y="112.2">dp</text>
<text x="486.3" y="109.5">e</text>
<text x="489.1" y="111.6">d</text>
<text x="491.6" y="109.5">c</text>
<text x="495.8" y="112.3">dp</text>
<text x="576.8" y="110.9">B</text>
<text x="4.6" y="180">C</text>
<text x="576.8" y="180">C</text>
<text x="4.6" y="249.2">D</text>
<text x="576.8" y="249.2">D</text>
<text x="4.6" y="318.3">E</text>
<text x="576.8" y="318.3">E</text>
<text x="42.1" y="408.4">1</text>
<text x="111.3" y="408.4">2</text>
<text x="180.4" y="408.4">3</text>
<text x="249.6" y="408.4">4</text>
<text x="318.7" y="408.4">5</text>
<text x="387.8" y="408.4">6</text>
<text x="457" y="408.4">7</text>
<text x="526.1" y="408.4">8</text>
</g>
<g font-size="3.2" fill="#000080">
<text x="151.8" y="27.7">U4</text>
<text x="194.1" y="27.9">R9</text>
<text x="257.7" y="28.9">MAX682ESA+</text>
<text x="257.7" y="25.7">U7</text>
<text x="310.5" y="27.9">R10</text>
<text x="111.3" y="33.2">R13</text>
<text x="151.8" y="30.7">TP4056X</text>
<text x="194.1" y="31.2">0</text>
<text x="310.5" y="31.2">0</text>
<text x="56.2" y="41.4">U-E-051N-4BH21-F1B</text>
<text x="56.2" y="38.1">USB1</text>
<text x="111.3" y="36.4">1.8K</text>
<text x="230.2" y="41.8">R5</text>
<text x="217.5" y="45.4">C9</text>
<text x="230.2" y="45">150K</text>
<text x="291.5" y="45.4">C11</text>
<text x="305.7" y="45.4">C7</text>
<text x="86.6" y="50.9">R2</text>
<text x="217.5" y="48.5">10uF</text>
<text x="291.5" y="48.5">1uF</text>
<text x="305.6" y="48.5">10uF</text>
<text x="86.6" y="54.1">22.6</text>
<text x="127.5" y="57.7">C6</text>
<text x="189.2" y="57.7">C8</text>
<text x="85.5" y="64.7">22.6</text>
<text x="127.5" y="60.9">1uF</text>
<text x="189.2" y="60.9">1uF</text>
<text x="443.4" y="64.8">TOF-F4501AMG-N</text>
<text x="453.2" y="61.2">LED6</text>
<text x="86.6" y="68.3">R1</text>
<text x="213.3" y="82">Switch</text>
<text x="213.3" y="78.7">P1</text>
<text x="213.3" y="101.4">Battery 1S Lipo</text>
<text x="213.3" y="98.1">P2</text>
<text x="457" y="154.3">MAX7219EWG+T</text>
<text x="457" y="151.1">U3</text>
<text x="166" y="177.6">U6</text>
<text x="166" y="180.7">ATMEGA32U4-AU</text>
<text x="513.4" y="184.7">R7</text>
<text x="519.7" y="184.7">10K</text>
<text x="533.2" y="191.4">1uF</text>
<text x="533.2" y="188.3">C12</text>
<text x="549.1" y="191.4">10uF</text>
<text x="549.1" y="188.3">C10</text>
<text x="83.4" y="212.9">C2</text>
<text x="101" y="212.9">C1</text>
<text x="83.4" y="216.1">10uF</text>
<text x="101" y="216.1">1uF</text>
<text x="32.2" y="244.7">SW4</text>
<text x="111.6" y="243">C3</text>
<text x="31.5" y="248.2">K2-1109SP-A4SA</text>
<text x="111.6" y="246.1">1uF</text>
<text x="71.6" y="255.8">C17</text>
<text x="71.6" y="259">22pF</text>
<text x="481" y="264">LED3</text>
<text x="481" y="267.2">LED FJ2088BH</text>
<text x="71.6" y="275.2">C16</text>
<text x="90.3" y="274.6">X2</text>
<text x="108.4" y="274.7">R8</text>
<text x="227.6" y="274.8">R11</text>
<text x="71.6" y="278.4">22pF</text>
<text x="90.1" y="277.8">16MHz</text>
<text x="108.4" y="277.9">1M</text>
<text x="227.6" y="278.1">0</text>
<text x="227.6" y="281.6">0</text>
<text x="227.6" y="278.4">R12</text>
<text x="248.5" y="304.6">K2-1109SP-A4SA</text>
<text x="258" y="301.1">SW2</text>
<text x="168.1" y="309.8">J4</text>
<text x="301.8" y="311.3">DS3231M+TRL</text>
<text x="301.8" y="308.1">U1</text>
<text x="166" y="313.4">ICSP</text>
<text x="331.8" y="313.4">R410K</text>
<text x="331.8" y="327.6">R310K</text>
<text x="263" y="333.4">C4</text>
<text x="508.2" y="332.8">R6</text>
<text x="514.4" y="332.8">10K</text>
<text x="263" y="336.7">1uF</text>
<text x="535" y="339.6">1uF</text>
<text x="535" y="336.4">C5</text>
<text x="550.8" y="339.5">10uF</text>
<text x="550.8" y="336.4">C15</text>
<text x="444.7" y="352.3">U5</text>
<text x="453" y="352.3">MAX7219EWG+T</text>
<text x="277.8" y="364.4">CR2032-BS-6-1</text>
<text x="277.8" y="361.1">B1</text>
</g>
<g font-size="3.2" fill="#00f">
<text x="134.1" y="35">1</text>
<text x="171.8" y="35">8</text>
<text x="243.3" y="33.3">3</text>
<text x="248.5" y="34.7">IN</text>
<text x="264.3" y="34.7">OUT</text>
<text x="274.2" y="33.3">8</text>
<text x="134.1" y="38.6">2</text>
<text x="137.6" y="36.8">TEMP</text>
<text x="137.6" y="40.3">PROG</text>
<text x="158.4" y="40.3">CHRG#</text>
<text x="166.1" y="36.8">CE</text>
<text x="171.8" y="38.6">7</text>
<text x="243.3" y="40.3">1</text>
<text x="248.5" y="41.7">SKIP#</text>
<text x="264.8" y="41.7">CXP</text>
<text x="274.2" y="40.3">7</text>
<text x="51.4" y="45.6">6</text>
<text x="54.1" y="47">6</text>
<text x="157" y="43.9">STDBY#</text>
<text x="164" y="47.4">BAT</text>
<text x="171.8" y="45.6">5</text>
<text x="171.8" y="42.1">6</text>
<text x="243.3" y="47.4">2</text>
<text x="274.2" y="47.4">6</text>
<text x="51.4" y="52.7">7</text>
<text x="161.8" y="50.9">EPAD</text>
<text x="171.8" y="49.1">9</text>
<text x="248.5" y="48.8">SHDN#</text>
<text x="264.3" y="48.8">CXN</text>
<text x="51.4" y="59.7">8</text>
<text x="54.1" y="54.1">7</text>
<text x="54.1" y="61.1">8</text>
<text x="437.5" y="158.5">1</text>
<text x="441" y="160.3">DIN</text>
<text x="468" y="160.3">DOUT</text>
<text x="478.7" y="158.5">24</text>
<text x="437.5" y="162">2</text>
<text x="437.5" y="165.6">3</text>
<text x="441" y="163.8">DIG0</text>
<text x="441" y="167.3">DIG4</text>
<text x="465.1" y="167.3">SEG DP</text>
<text x="467" y="163.8">SEG D</text>
<text x="478.7" y="165.6">22</text>
<text x="478.7" y="162">23</text>
<text x="437.5" y="169.1">4</text>
<text x="437.5" y="172.6">5</text>
<text x="441" y="170.9">GND</text>
<text x="467.4" y="170.9">SEG E</text>
<text x="478.7" y="172.6">20</text>
<text x="478.7" y="169.1">21</text>
<text x="437.5" y="176.1">6</text>
<text x="437.5" y="179.7">7</text>
<text x="441" y="174.4">DIG6</text>
<text x="441" y="177.9">DIG2</text>
<text x="467.2" y="174.4">SEG C</text>
<text x="472.4" y="177.9">V+</text>
<text x="478.7" y="179.7">18</text>
<text x="478.7" y="176.1">19</text>
<text x="128.4" y="185">42</text>
<text x="203.7" y="185">41</text>
<text x="437.5" y="183.2">8</text>
<text x="441" y="181.4">DIG3</text>
<text x="441" y="185">DIG7</text>
<text x="467" y="185">SEG G</text>
<text x="469.7" y="181.4">ISET</text>
<text x="478.7" y="183.2">17</text>
<text x="135.6" y="186.4">AREF</text>
<text x="181.9" y="186.4">PF0 (ADC0)</text>
<text x="181.9" y="189.9">PF1 (ADC1)</text>
<text x="203.7" y="188.5">40</text>
<text x="435.5" y="190.3">10</text>
<text x="437.5" y="186.7">9</text>
<text x="441" y="188.5">GND</text>
<text x="467.3" y="188.5">SEG B</text>
<text x="478.7" y="190.3">15</text>
<text x="478.7" y="186.7">16</text>
<text x="172.2" y="197">PF5 (ADC5/TMS))</text>
<text x="174.1" y="193.4">PF4 (ADC4/TCK)</text>
<text x="203.7" y="192">39</text>
<text x="203.7" y="195.5">38</text>
<text x="435.5" y="193.8">11</text>
<text x="435.5" y="197.3">12</text>
<text x="441" y="192">DIG5</text>
<text x="441" y="195.5">DIG1</text>
<text x="467.3" y="195.5">SEG A</text>
<text x="467.6" y="192">SEG F</text>
<text x="478.7" y="197.3">13</text>
<text x="478.7" y="193.8">14</text>
<text x="175" y="200.5">PF6 (ADC6/TDO</text>
<text x="203.7" y="199.1">37</text>
<text x="203.7" y="202.6">36</text>
<text x="441" y="199.1">LOAD(CS#)</text>
<text x="471" y="199.1">CLK</text>
<text x="174.7" y="204">PF7 (ADC7/TDI)</text>
<text x="203.7" y="209.7">1</text>
<text x="172.4" y="211.1">PE6 (INT.6/AIN0)</text>
<text x="180.3" y="214.6">PE2 (HWB#)</text>
<text x="203.7" y="213.2">33</text>
<text x="164" y="221.7">PC7(ICP3/CLK0/OC4A)</text>
<text x="203.7" y="220.2">32</text>
<text x="130.4" y="223.8">3</text>
<text x="130.4" y="227.3">4</text>
<text x="135.6" y="225.2">D-</text>
<text x="169.7" y="225.2">PC6(OC3A/OC4A#)</text>
<text x="203.7" y="223.8">31</text>
<text x="135.6" y="228.7">D+</text>
<text x="163.3" y="232.2">PD7 (T0/OC4D/ADC10)</text>
<text x="203.7" y="230.8">27</text>
<text x="130.4" y="237.9">6</text>
<text x="135.6" y="239.3">UCap</text>
<text x="163.8" y="235.8">PD6(T1/OC4D#/ADC9)</text>
<text x="171.2" y="239.3">PD5 (XCK1/CTS#)</text>
<text x="203.7" y="237.9">22</text>
<text x="203.7" y="234.4">26</text>
<text x="130.4" y="244.9">7</text>
<text x="173.5" y="242.8">PD4(ICP1/ADC8)</text>
<text x="203.7" y="244.9">21</text>
<text x="203.7" y="241.4">25</text>
<text x="449.9" y="243.5" transform="rotate(-90 449.9 243.5)">16</text>
<text x="453.5" y="243.5" transform="rotate(-90 453.5 243.5)">15</text>
<text x="457" y="243.5" transform="rotate(-90 457 243.5)">14</text>
<text x="460.5" y="243.5" transform="rotate(-90 460.5 243.5)">13</text>
<text x="464" y="243.5" transform="rotate(-90 464 243.5)">12</text>
<text x="467.6" y="243.5" transform="rotate(-90 467.6 243.5)">11</text>
<text x="471.1" y="243.5" transform="rotate(-90 471.1 243.5)">10</text>
<text x="474.6" y="243.5" transform="rotate(-90 474.6 243.5)">9</text>
<text x="35.5" y="252">4</text>
<text x="48.1" y="252">3</text>
<text x="128.4" y="252">13</text>
<text x="135.6" y="246.3">VBus</text>
<text x="172.2" y="249.9">PD2 (RXD1/INT2)</text>
<text x="172.4" y="246.3">PD3 (TXD1/INT3)</text>
<text x="203.7" y="252">19</text>
<text x="203.7" y="248.5">20</text>
<text x="451.3" y="250" transform="rotate(-90 451.3 250)">16</text>
<text x="454.9" y="250" transform="rotate(-90 454.9 250)">15</text>
<text x="458.4" y="250" transform="rotate(-90 458.4 250)">14</text>
<text x="461.9" y="250" transform="rotate(-90 461.9 250)">13</text>
<text x="465.5" y="250" transform="rotate(-90 465.5 250)">12</text>
<text x="469" y="250" transform="rotate(-90 469 250)">11</text>
<text x="472.5" y="250" transform="rotate(-90 472.5 250)">10</text>
<text x="476" y="248" transform="rotate(-90 476 248)">9</text>
<text x="135.6" y="253.4">RESET#</text>
<text x="164.5" y="256.9">PD0 (OC0B/SCL/INT0)</text>
<text x="174.2" y="253.4">PD1 (SDA/INT1)</text>
<text x="203.7" y="255.5">18</text>
<text x="35.5" y="259">2</text>
<text x="48.1" y="259">1</text>
<text x="128.4" y="262.6">17</text>
<text x="128.4" y="259">16</text>
<text x="135.6" y="264">XTAL1</text>
<text x="135.6" y="260.5">XTAL2</text>
<text x="148.6" y="264">PB7(PCINT7/OC0A/OC1C/RTS#)</text>
<text x="203.7" y="262.6">12</text>
<text x="146.7" y="267.5">PB6(PCINT6/OC1B/OC4B/ADC13)</text>
<text x="203.7" y="269.6">29</text>
<text x="203.7" y="266.1">30</text>
<text x="167.4" y="274.6">PB4(PCINT4/ADC11)</text>
<text x="203.7" y="273.2">28</text>
<text x="160.2" y="278.1">PB3 (PDO/PCINT3/MISO)</text>
<text x="161.4" y="281.6">PB2 (PDI/PCINT2/MOSI)</text>
<text x="203.7" y="280.2">10</text>
<text x="203.7" y="276.7">11</text>
<text x="451.3" y="279.9" transform="rotate(-90 451.3 279.9)">1</text>
<text x="454.9" y="279.9" transform="rotate(-90 454.9 279.9)">2</text>
<text x="458.4" y="279.9" transform="rotate(-90 458.4 279.9)">3</text>
<text x="461.9" y="279.9" transform="rotate(-90 461.9 279.9)">4</text>
<text x="465.5" y="279.9" transform="rotate(-90 465.5 279.9)">5</text>
<text x="469" y="279.9" transform="rotate(-90 469 279.9)">6</text>
<text x="472.5" y="279.9" transform="rotate(-90 472.5 279.9)">7</text>
<text x="476" y="279.9" transform="rotate(-90 476 279.9)">8</text>
<text x="168.8" y="285.2">PB1 (PCINT1/SCLK)</text>
<text x="203.7" y="287.3">8</text>
<text x="203.7" y="283.7">9</text>
<text x="449.9" y="284.3" transform="rotate(-90 449.9 284.3)">1</text>
<text x="453.5" y="284.3" transform="rotate(-90 453.5 284.3)">2</text>
<text x="457" y="284.3" transform="rotate(-90 457 284.3)">3</text>
<text x="460.5" y="284.3" transform="rotate(-90 460.5 284.3)">4</text>
<text x="464" y="284.3" transform="rotate(-90 464 284.3)">5</text>
<text x="467.6" y="284.3" transform="rotate(-90 467.6 284.3)">6</text>
<text x="471.1" y="284.3" transform="rotate(-90 471.1 284.3)">7</text>
<text x="474.6" y="284.3" transform="rotate(-90 474.6 284.3)">8</text>
<text x="173.9" y="288.7">PB0(SS/PCINT0)</text>
<text x="257.7" y="310.6" transform="rotate(-90 257.7 310.6)">3</text>
<text x="264.7" y="310.6" transform="rotate(-90 264.7 310.6)">1</text>
<text x="439.3" y="306.7">1</text>
<text x="439.3" y="310.2">2</text>
<text x="442.8" y="308.4">DIN</text>
<text x="442.8" y="312">DIG0</text>
<text x="468.8" y="312">SEG D</text>
<text x="469.7" y="308.4">DOUT</text>
<text x="480.4" y="310.2">23</text>
<text x="480.4" y="306.7">24</text>
<text x="283.6" y="315.5">16</text>
<text x="290.8" y="316.9">SCL</text>
<text x="307" y="316.9">32kHz</text>
<text x="320.1" y="315.5">1</text>
<text x="439.3" y="313.7">3</text>
<text x="439.3" y="317.3">4</text>
<text x="442.8" y="315.5">DIG4</text>
<text x="466.9" y="315.5">SEG DP</text>
<text x="480.4" y="317.3">21</text>
<text x="480.4" y="313.7">22</text>
<text x="164.5" y="318.7">1</text>
<text x="164.5" y="322.2">3</text>
<text x="173.1" y="318.7">2</text>
<text x="173.1" y="322.2">4</text>
<text x="257.7" y="323.1" transform="rotate(-90 257.7 323.1)">4</text>
<text x="264.7" y="323.1" transform="rotate(-90 264.7 323.1)">2</text>
<text x="283.6" y="319">15</text>
<text x="290.8" y="320.4">SDA</text>
<text x="303.5" y="324">INTSQW</text>
<text x="320.1" y="322.5">3</text>
<text x="439.3" y="320.8">5</text>
<text x="442.8" y="319">GND</text>
<text x="442.8" y="322.5">DIG6</text>
<text x="469" y="322.5">SEG C</text>
<text x="469.2" y="319">SEG E</text>
<text x="480.4" y="320.8">20</text>
<text x="164.5" y="325.7">5</text>
<text x="173.1" y="325.7">6</text>
<text x="285.6" y="326.1">4</text>
<text x="290.8" y="327.5">RST</text>
<text x="439.3" y="324.3">6</text>
<text x="439.3" y="327.8">7</text>
<text x="442.8" y="326.1">DIG2</text>
<text x="442.8" y="329.6">DIG3</text>
<text x="471.5" y="329.6">ISET</text>
<text x="474.2" y="326.1">V+</text>
<text x="480.4" y="327.8">18</text>
<text x="480.4" y="324.3">19</text>
<text x="283.6" y="333.1">14</text>
<text x="290.8" y="334.5">VBAT</text>
<text x="439.3" y="331.4">8</text>
<text x="439.3" y="334.9">9</text>
<text x="442.8" y="333.1">DIG7</text>
<text x="468.8" y="333.1">SEG G</text>
<text x="480.4" y="334.9">16</text>
<text x="480.4" y="331.4">17</text>
<text x="285.6" y="340.2">2</text>
<text x="290.8" y="341.6">VCC</text>
<text x="309.7" y="341.6">GND</text>
<text x="320.1" y="340.2">13</text>
<text x="437.3" y="338.4">10</text>
<text x="437.3" y="341.9">11</text>
<text x="442.8" y="336.7">GND</text>
<text x="442.8" y="340.2">DIG5</text>
<text x="469" y="336.7">SEG B</text>
<text x="469.4" y="340.2">SEG F</text>
<text x="480.4" y="341.9">14</text>
<text x="480.4" y="338.4">15</text>
<text x="437.3" y="345.5">12</text>
<text x="442.8" y="343.7">DIG1</text>
<text x="442.8" y="347.2">LOAD(CS#)</text>
<text x="469" y="343.7">SEG A</text>
<text x="472.8" y="347.2">CLK</text>
<text x="480.4" y="345.5">13</text>
</g>
<g font-size="3.2" fill="#f00">
<text x="59.2" y="47">VCC</text>
<text x="67.5" y="45.6">1</text>
<text x="134.1" y="45.6">4</text>
<text x="137.6" y="47.4">VCC</text>
<text x="130.4" y="192">2</text>
<text x="135.6" y="193.4">UVcc</text>
<text x="128.4" y="199.1">14</text>
<text x="128.4" y="202.6">34</text>
<text x="135.6" y="200.5">VCC</text>
<text x="128.4" y="209.7">24</text>
<text x="135.6" y="204">VCC</text>
<text x="128.4" y="213.2">44</text>
<text x="135.6" y="211.1">AVCC</text>
<text x="135.6" y="214.6">AVCC</text>
</g>
<g font-size="3.2">
<text x="134.1" y="42.1">3</text>
<text x="137.6" y="43.9">GND</text>
<text x="61.9" y="50.6">D-</text>
<text x="67.5" y="49.1">2</text>
<text x="67.5" y="52.7">3</text>
<text x="60.7" y="54.1">D+</text>
<text x="62" y="57.6">ID</text>
<text x="67.5" y="56.2">4</text>
<text x="67.5" y="59.7">5</text>
<text x="261.9" y="55.8">PGND</text>
<text x="263.8" y="59.4">GND</text>
<text x="274.2" y="58">4</text>
<text x="274.2" y="54.4">5</text>
<text x="58.5" y="61.1">GND</text>
<text x="215.7" y="87.6">1</text>
<text x="441.1" y="84.8" transform="rotate(-90 441.1 84.8)">13</text>
<text x="446.4" y="84.8" transform="rotate(-90 446.4 84.8)">12</text>
<text x="451.7" y="84.8" transform="rotate(-90 451.7 84.8)">11</text>
<text x="457" y="84.8" transform="rotate(-90 457 84.8)">10</text>
<text x="462.3" y="84.8" transform="rotate(-90 462.3 84.8)">9</text>
<text x="467.6" y="84.8" transform="rotate(-90 467.6 84.8)">8</text>
<text x="472.9" y="84.8" transform="rotate(-90 472.9 84.8)">7</text>
<text x="215.7" y="91.1">2</text>
<text x="442.5" y="92.8" transform="rotate(-90 442.5 92.8)">G5</text>
<text x="447.8" y="92.8" transform="rotate(-90 447.8 92.8)">G4</text>
<text x="453.1" y="92.8" transform="rotate(-90 453.1 92.8)">G3</text>
<text x="458.4" y="92.8" transform="rotate(-90 458.4 92.8)">G2</text>
<text x="463.7" y="92.8" transform="rotate(-90 463.7 92.8)">G1</text>
<text x="469" y="92.3" transform="rotate(-90 469 92.3)">dp</text>
<text x="474.3" y="90.3" transform="rotate(-90 474.3 90.3)">g</text>
<text x="215.7" y="107">1</text>
<text x="215.7" y="110.5">2</text>
<text x="444.6" y="125.6" transform="rotate(-90 444.6 125.6)">1</text>
<text x="446.1" y="120.1" transform="rotate(-90 446.1 120.1)">a</text>
<text x="449.9" y="125.6" transform="rotate(-90 449.9 125.6)">2</text>
<text x="451.3" y="120.1" transform="rotate(-90 451.3 120.1)">b</text>
<text x="455.2" y="125.6" transform="rotate(-90 455.2 125.6)">3</text>
<text x="456.6" y="120.1" transform="rotate(-90 456.6 120.1)">c</text>
<text x="460.5" y="125.6" transform="rotate(-90 460.5 125.6)">4</text>
<text x="461.9" y="120.1" transform="rotate(-90 461.9 120.1)">d</text>
<text x="465.8" y="125.6" transform="rotate(-90 465.8 125.6)">5</text>
<text x="467.2" y="120.1" transform="rotate(-90 467.2 120.1)">e</text>
<text x="471.1" y="125.6" transform="rotate(-90 471.1 125.6)">6</text>
<text x="472.5" y="120.1" transform="rotate(-90 472.5 120.1)">f</text>
<text x="130.4" y="269.6">5</text>
<text x="128.4" y="273.2">15</text>
<text x="135.6" y="274.6">GND</text>
<text x="135.6" y="271">UGndPB5(PCINT5/OC1A/OC4B#/ADC12)</text>
<text x="128.4" y="276.7">23</text>
<text x="128.4" y="280.2">35</text>
<text x="135.6" y="278.1">GND</text>
<text x="135.6" y="281.6">GND</text>
<text x="128.4" y="283.7">43</text>
<text x="135.6" y="285.2">GND</text>
<text x="273.5" y="356.4" transform="rotate(-90 273.5 356.4)">1</text>
<text x="273.5" y="365.5" transform="rotate(-90 273.5 365.5)">2</text>
</g>
</svg>
